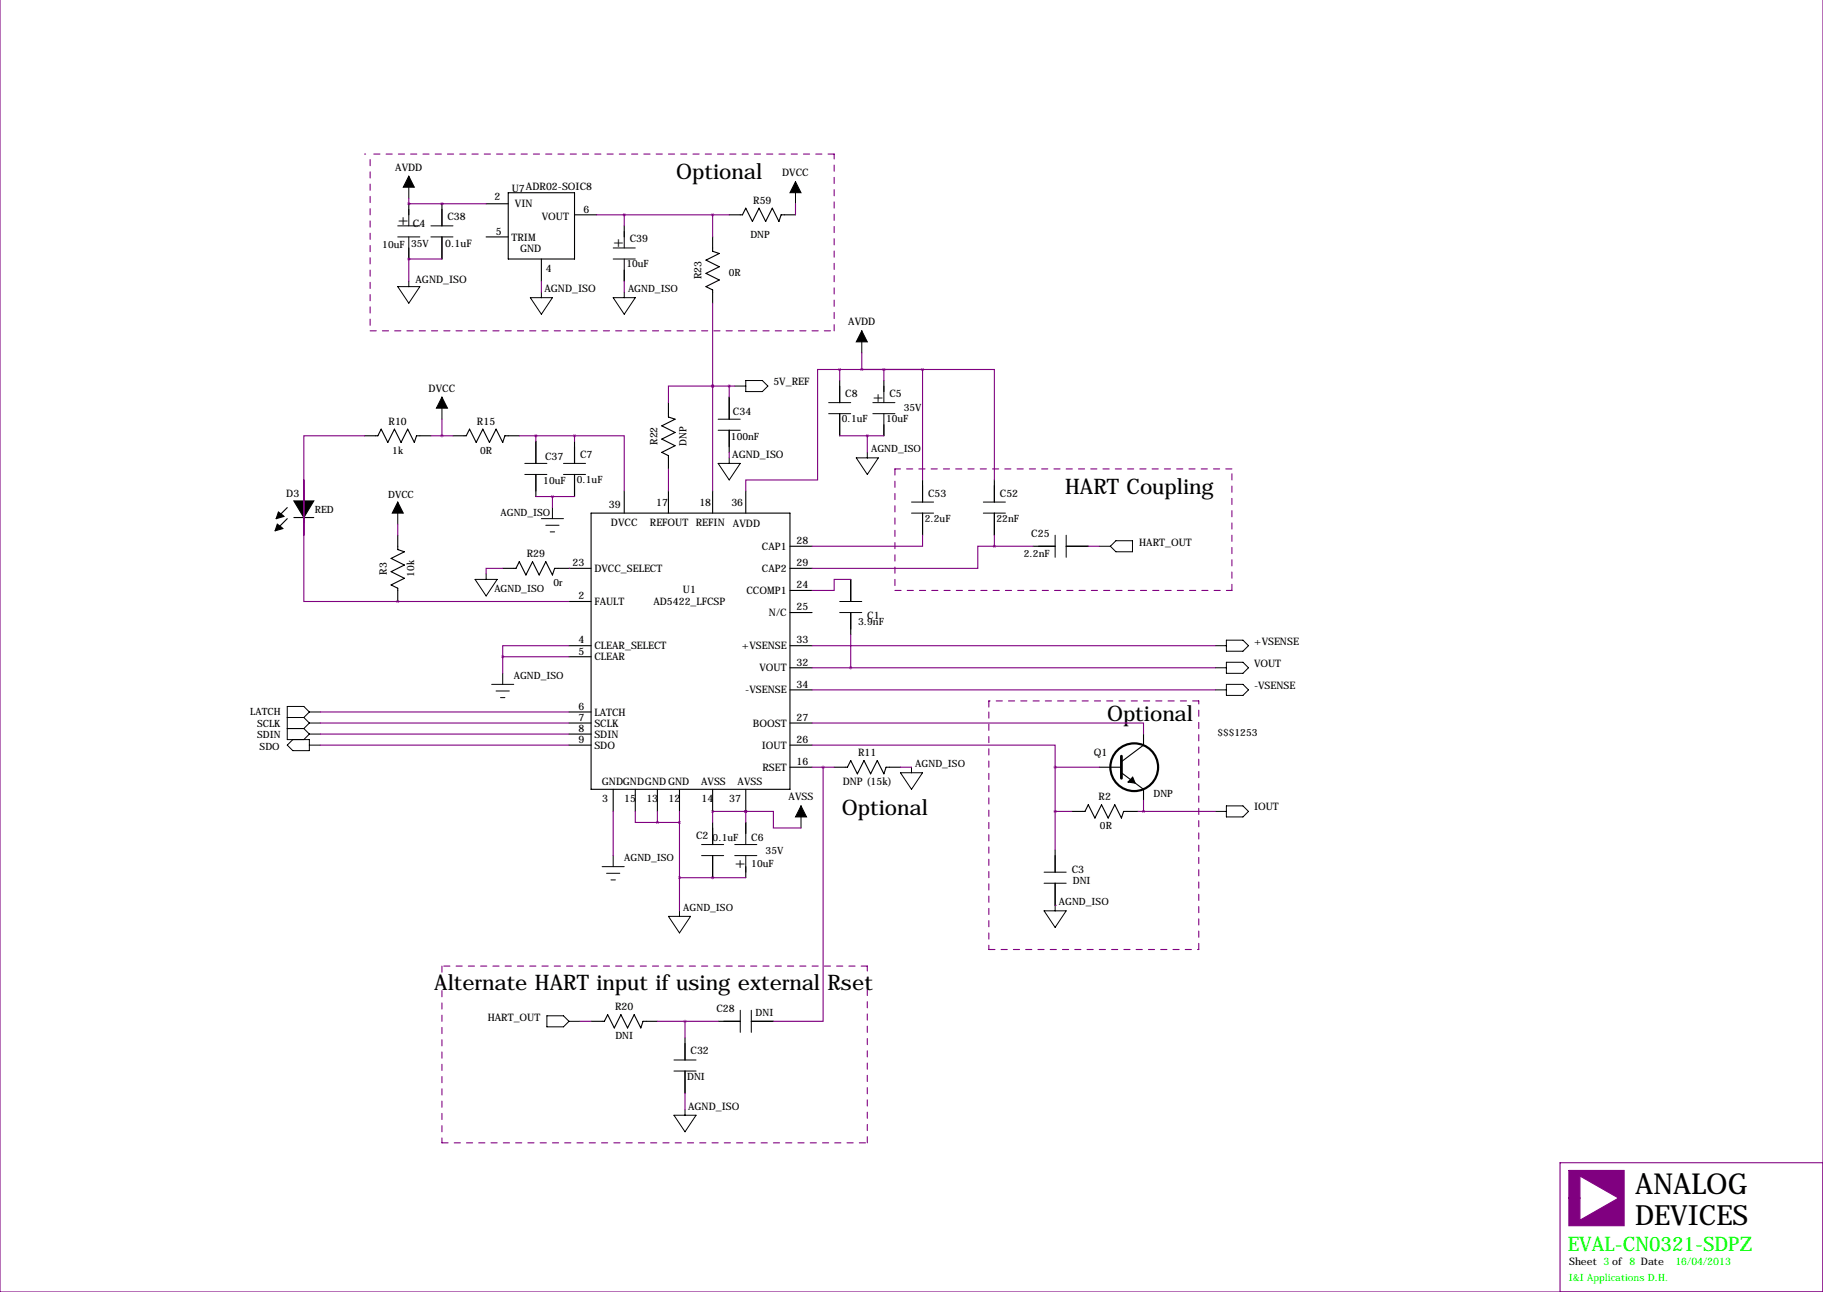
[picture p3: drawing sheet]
<svg xmlns="http://www.w3.org/2000/svg" width="419mm" height="297mm" viewBox="0 0 419 297" stroke-linecap="round" stroke-linejoin="round" font-family="sans-serif">
<g fill="none" stroke="#800080" stroke-width=".25" stroke-dasharray="1.4 1.4">
<path d="M85.1 36.7v39.4M191.8 35.4h-106.7M85.1 76.1h106.7M191.8 76.1v-40.7M205.7 107.8v27.9M283.2 107.8h-77.5M205.7 135.7h77.5M283.2 135.7v-27.9M227.3 163.7v54.6M227.3 161.1v2.6M275.6 161.1h-48.3M227.3 218.3h48.3"/>
<path d="M275.6 218.3v-57.2M101.6 222.1v40.6M199.4 222.1h-97.8M101.6 262.7h97.8M199.4 262.7v-40.6"/>
</g>
<g fill="none" stroke="#800080" stroke-width=".25">
<path d="M419.1 -.1v297.1h-419.1v-297.1M83.8 35.4h.1M94 59.5h.1M94 46.8h.1M94 45.6v1.2M94 59.5v5.1M94 46.8h17.8M94 59.5h7.6M101.6 46.8h.1M137.2 49.4h30.4M143.5 49.4v2.5M163.8 49.4v5.1"/>
<path d="M182.9 46.8v2.6M124.5 64.6v2.6M143.5 64.6v2.6M163.8 69.7v43.2M101.6 96.4v3.8M163.8 88.8h-10.1v3.8M163.8 88.8h.1M163.8 88.8h5.1M167.6 88.8v2.5M193 84.9h-5v25.4h-16.6v2.6M193 84.9v2.6M193 84.9h19.1v25.4"/>
<path d="M198.1 81.1v3.8h30.5v25.4M203.2 84.9v2.6M69.8 110.3v28h21.6M83.8 100.2h-14v22.8M99.1 100.2h5M119.4 100.2h12.7M123.2 114.2h8.9M123.2 100.2v1.3M127 114.2v2.5M132.1 100.2h11.4v12.7M132.1 100.2v1.3M153.7 107.8v5.1"/>
<path d="M167.6 104v1.3M193 100.2h10.2M199.4 100.2v3.8M91.4 138.3h.1M91.4 120.5v2.5M91.4 138.3h39.4M115.6 130.7h-3.8v1.2M130.8 130.7h.1M195.6 133.2h-3.8v2.5h-5.1M212.1 123v2.6h-25.4M228.6 125.6h-3.8v5.1h-38.1M228.6 125.6h8.9"/>
<path d="M228.6 123v2.6M250.2 125.6h2.5M115.6 151h15.2M115.6 151v3.8M130.8 148.4h-15.2v2.6M186.7 153.5h92.7M186.7 148.4h92.7M186.7 158.6h92.7M195.6 145.9v7.6M73.7 163.7h57.1M73.7 166.2h57.1M73.7 168.8h57.1"/>
<path d="M73.7 171.3h57.1M186.7 166.2h76.2v2.6M186.7 171.3h55.9v5.1M186.7 176.4h5.1M189.2 176.4v58.4h-11.4M207 176.4h2.5M242.6 176.4v19M242.6 176.4h10.1M141 186.5v10.2M146 186.5v2.6h5.1M151.1 186.5v2.6M151.1 189.1h5.1"/>
<path d="M156.2 186.5v22.9M163.8 186.5h.1M163.8 186.5h7.6M163.8 186.5v2.6M171.4 186.5h.1M171.4 186.5h6.4v3.9h6.3M171.4 186.5v2.6M242.6 186.5h3.8M261.6 186.5h17.8M262.9 184v2.5M156.2 201.8h15.2M163.8 201.8h.1"/>
<path d="M242.6 208.1h.1M133.3 234.8h2.6M151.1 234.8h14M157.5 234.8v3.8M157.5 251.3v3.8M419.1 267.3h-60.5v29.7"/>
</g>
<path d="M360.7 269.1h12.7v12.7h-12.7v-6.4h2.5v5.1l8.9-5.1-8.9-5v5h-2.5z" fill="#800080" stroke="#800080" stroke-width=".25"/>
<g fill="none" stroke="#000" stroke-width=".25">
<path d="M94 46.8v2.6M94 57v2.5M101.6 46.8v5.1M101.6 54.5v5M111.8 46.8h5M111.8 54.5h5M116.8 44.3h15.3v15.2h-15.3zM124.5 59.5v5.1M132.1 49.4h5.1M143.5 51.9v2.6M163.8 54.5v3.3l1.6 .5-3.1 1.5 3.1 1.5-3.1 1.6 3.1 1.5-3.1 1.5 1.5 .8v3M167.6 49.4h3.1l.7-1.5 1.6 3 1.5-3 1.5 3 1.5-3 1.6 3 .5-1.5h3.3"/>
<path d="M143.5 62.1v2.5M153.7 92.6v3.3l1.5 .5-3.1 1.5 3.1 1.5-3.1 1.6 3.1 1.5-3.1 1.5 1.6 .8v3M167.6 91.3v5.1M167.6 98.9v5.1M193 87.5v5.1M193 95.1v5.1M203.2 87.5v2.5M203.2 97.6v2.6M66 116.7l-2.5 2.5M66 119.2l-2.5 2.6M67.6 119h4.5M69.8 110.3v12.7"/>
<path d="M83.8 100.2h3.1l.7-1.5 1.6 3 1.5-3 1.5 3 1.5-3 1.5 3 .6-1.5h3.3M104.1 100.2h3.1l.7-1.5 1.6 3 1.5-3 1.5 3 1.5-3 1.6 3 .5-1.5h3.3M123.2 101.5v5M123.2 109.1v5.1M132.1 101.5v5M132.1 109.1v5.1M135.9 118h45.7v63.5h-45.7zM143.5 112.9v5.1M153.7 112.9v5.1M163.8 112.9v5.1M171.4 112.9v5.1M212.1 110.3v5.1"/>
<path d="M212.1 118v5M228.6 110.3v5.1M228.6 118v5M91.4 123v3.4l1.6 .5-3.1 1.5 3.1 1.5-3.1 1.5 3.1 1.6-3.1 1.5 1.5 .7v3.1M115.6 130.7h3l.8-1.6 1.5 3.1 1.5-3.1 1.6 3.1 1.5-3.1 1.5 3.1 .5-1.5h8.4M130.8 138.3h5.1M181.6 130.7h5.1M181.6 135.7h5.1M181.6 125.6h5.1M195.6 133.2v5.1M237.5 125.6h5.1M245.1 125.6h5.1"/>
<path d="M130.8 148.4h5.1M130.8 151h5.1M181.6 148.4h5.1M181.6 140.8h5.1M181.6 153.5h5.1M181.6 158.6h5.1M195.6 140.8v5.1M130.8 163.7h5.1M130.8 166.2h5.1M130.8 168.8h5.1M130.8 171.3h5.1M181.6 166.2h5.1"/>
<path d="M181.6 171.3h5.1M181.6 176.4h5.1M191.8 176.4h3l.8-1.5 1.5 3 1.5-3 1.6 3 1.5-3 1.5 3 .5-1.5h3.3M252.7 176.4h5.1M257.8 177.7l5.1 3.8v2.5M262.9 168.8v2.5l-5.1 3.8M141 181.5v5M146 181.5v5M151.1 181.5v5M156.2 181.5v5M163.8 181.5v5M163.8 189.1v5.1"/>
<path d="M163.8 196.7v5.1M171.4 181.5v5M171.4 189.1v2.5M171.4 199.2v2.6M242.6 195.4v5.1M246.4 186.5h3l.8-1.5 1.5 3.1 1.5-3.1 1.6 3.1 1.5-3.1 1.5 3.1 .5-1.6h3.3M242.6 203.1v5M135.9 234.8h3l.8-1.5 1.5 3 1.5-3 1.6 3 1.5-3 1.5 3 .5-1.5h3.3M157.5 238.6v5.1M165.1 234.8h5.1M172.7 234.8h5.1M157.5 246.2v5.1"/>
</g>
<circle cx="260.8" cy="176.4" r="5.5" fill="none" stroke="#000" stroke-width=".51"/>
<path d="M257.8 173.8v5.1" fill="none" stroke="#000" stroke-width=".63"/>
<path d="M64 117.7l1.3 1-1.8 .5zM69.8 115.2h2.3l-2.3 3.8zM67.6 115.2h2.2v3.8zM63.8 120.5l1.2 1-1.8 .5zM260.4 178.7l.6 1.3-1.7-.2z" fill="#000" stroke="#000" stroke-width=".25"/>
<g fill="none" stroke="#000" stroke-width=".23">
<path d="M91.4 51.9h5.1M91.4 54.5h5.1M94 40.5v5.1M94 48.1v3.8M94 54.5v5M99.1 51.9h5M99.1 54.5h5M141 57h5M141 59.5h5M143.5 53.2v3.8M143.5 59.5v5.1M182.9 41.8v5"/>
<path d="M91.4 65.9h5.1l-2.5 3.8zM94 64.6v1.3M121.9 68.4h5.1l-2.5 3.8zM124.5 67.2v1.2M141 68.4h5l-2.5 3.8zM143.5 67.2v1.2M198.1 76.1v5M101.6 91.3v5.1M165.1 98.9h5.1M165.1 96.4h5.1M168.9 88.8h2.5M171.4 87.5h3.9l1.2 1.3-1.2 1.2h-3.9z"/>
<path d="M190.5 92.6h5.1M190.5 95.1h5.1M200.7 92.6h5M200.7 95.1h5M203.2 88.8v3.8M203.2 95.1v5.1M91.4 115.4v5.1M120.6 106.5h5.1M120.6 109.1h5.1M124.5 119.2h5M127 116.7v2.5M129.5 106.5h5.1"/>
<path d="M129.5 109.1h5.1M165.1 106.5h5.1l-2.6 3.8zM167.6 105.3v1.2M196.8 105.3h5.1l-2.5 3.8zM199.4 104v1.3M209.5 115.4h5.1M209.5 118h5.1M226.1 115.4h5M226.1 118h5M109.2 133.2h5.1l-2.5 3.8zM111.8 131.9v1.3M125.5 120.8h3"/>
<path d="M126.5 122.3h1M193 138.3h5.1M242.6 123v5.1M245.1 123v5.1M252.7 125.6h2.6M255.3 125.6l1.2-1.3h3.8v2.6h-3.8zM113 157.3h5.1M114 158.9h3.1M115.6 154.8v2.5M193 140.8h5.1M279.4 153.5h2.5M279.4 148.4h2.5"/>
<path d="M279.4 158.6h2.5M281.9 157.3h3.9l1.2 1.3-1.2 1.3h-3.9zM281.9 147.2h3.9l1.2 1.2-1.2 1.3h-3.9zM281.9 152.3h3.9l1.2 1.2-1.2 1.3h-3.9zM66 165h3.8M66 167.5h3.8M69.8 165l1.3 1.2M69.8 167.5l1.3 1.3M71.1 163.7h2.6M71.1 163.7l-1.3 1.3M71.1 163.7l-1.3-1.3h-3.8v7.6h5.1v2.6h-3.8l-1.3-1.3 1.3-1.3M71.1 166.2h2.6"/>
<path d="M71.1 166.2l-1.3 1.3M71.1 168.8h2.6M71.1 168.8l-1.3 1.2M71.1 171.3h2.6M115.1 160.4h1M207 177.7h5.1l-2.6 3.8zM209.5 176.4v1.3M138.4 199.2h5.1M141 196.7v2.5M161.3 194.2h5.1M161.3 196.7h5.1M168.9 194.2h5.1"/>
<path d="M168.9 196.7h5.1M171.4 189.1v5.1M171.4 196.7v3.8M184.1 185.3v5.1M279.4 186.5h2.5M281.9 185.3h3.9l1.2 1.2-1.2 1.3h-3.9zM139.4 200.8h3.1M140.5 202.3h1M153.7 210.7h5l-2.5 3.8zM156.2 209.4v1.3M240 200.5h5.1M240 203.1h5.1"/>
<path d="M240 209.4h5.1l-2.5 3.8zM242.6 208.1v1.3M125.7 233.5h3.8l1.3 1.3-1.3 1.3h-3.8zM130.8 234.8h2.5M170.2 232.3v5M172.7 232.3v5M154.9 243.7h5.1M154.9 246.2h5.1M154.9 256.4h5.1l-2.5 3.8zM157.5 255.1v1.3"/>
</g>
<path d="M94 40.5l1.2 2.5h-2.5zM182.9 41.8l1.2 2.5h-2.5zM198.1 76.1l1.3 2.5h-2.6zM101.6 91.3l1.3 2.5h-2.6zM91.4 115.4l1.3 2.6h-2.5zM184.1 185.3l1.3 2.5h-2.5z" fill="#000" stroke="#000" stroke-width=".23"/>
<path d="M242.5 186.5a.05 .05 0 0 0 .1 0 .05 .05 0 0 0-.1 0zM163.8 186.5a.05 .05 0 0 0 .1 0 .05 .05 0 0 0-.1 0zM91.4 138.3a.05 .05 0 0 0 .1 0 .05 .05 0 0 0-.1 0zM171.4 186.5a.05 .05 0 0 0 .1 0 .05 .05 0 0 0-.1 0zM193 84.9a.05 .05 0 0 0 .1 0 .05 .05 0 0 0-.1 0zM151.1 189.1a.05 .05 0 0 0 .1 0 .05 .05 0 0 0-.1 0zM242.5 176.4a.05 .05 0 0 0 .1 0 .05 .05 0 0 0-.1 0zM115.5 151a.05 .05 0 0 0 .1 0 .05 .05 0 0 0-.1 0zM163.8 88.8a.05 .05 0 0 0 .1 0 .05 .05 0 0 0-.1 0zM163.8 88.8a.05 .05 0 0 0 .1 0 .05 .05 0 0 0-.1 0zM189.2 176.4a.05 .05 0 0 0 .1 0 .05 .05 0 0 0-.1 0zM167.6 88.8a.05 .05 0 0 0 .1 0 .05 .05 0 0 0-.1 0zM171.4 186.5a.05 .05 0 0 0 .1 0 .05 .05 0 0 0-.1 0zM163.8 201.8a.05 .05 0 0 0 .1 0 .05 .05 0 0 0-.1 0zM163.8 49.4a.05 .05 0 0 0 .1 0 .05 .05 0 0 0-.1 0z" fill="#800080" stroke="#800080" stroke-width=".63"/>
<text font-size="6.6" x="375.9" y="274.4">ANALOG</text>
<text font-size="6.4" x="375.9" y="281.5">DEVICES</text>
<g font-size="4.9">
<text x="155.4" y="41.3">Optional</text>
<text x="244.9" y="113.7">HART Coupling</text>
<text x="254.5" y="165.7">Optional</text>
<text x="193.5" y="187.3">Optional</text>
<text x="99.8" y="227.7">Alternate HART input if using external Rset</text>
</g>
<text font-size="4.6" fill="#0f0" x="360.4" y="287.6">EVAL-CN0321-SDPZ</text>
<g font-size="3.6">
<text x="91.4" y="51.7">+</text>
<text x="141" y="56.8">+</text>
<text x="200.7" y="92.3">+</text>
<text x="168.9" y="199.5">+</text>
</g>
<g font-size="2.4">
<text x="90.9" y="39.2">AVDD</text>
<text x="179.8" y="40.5">DVCC</text>
<text x="113.7" y="46.1">2</text>
<text x="117.6" y="44.1">U7ADR02-SOIC8</text>
<text x="118.4" y="47.7">VIN</text>
<text x="173.2" y="46.8">R59</text>
<text x="94.9" y="52.2">C4</text>
<text x="102.9" y="50.7">C38</text>
<text x="114" y="54">5</text>
<text x="124.6" y="50.5">VOUT</text>
<text x="134.1" y="48.9">6</text>
<text x="102.3" y="56.9">0.1uF</text>
<text x="117.6" y="55.3">TRIM</text>
<text x="119.6" y="57.8">GND</text>
<text x="144.8" y="55.7">C39</text>
<text x="95.5" y="65">AGND_ISO</text>
<text x="125.5" y="62.5">4</text>
<text x="161.3" y="64.2" transform="rotate(-90 161.3 64.2)">R23</text>
<text x="125.2" y="67.2">AGND_ISO</text>
<text x="195" y="74.8">AVDD</text>
<text x="177.8" y="88.5">5V_REF</text>
<text x="98.5" y="90">DVCC</text>
<text x="168.5" y="95.5">C34</text>
<text x="194.3" y="91.3">C8</text>
<text x="204.5" y="91.3">C5</text>
<text x="89.3" y="97.6">R10</text>
<text x="109.7" y="97.6">R15</text>
<text x="125.3" y="105.7">C37</text>
<text x="133.3" y="105.3">C7</text>
<text x="151.1" y="102.3" transform="rotate(-90 151.1 102.3)">R22</text>
<text x="168.3" y="105.3">AGND_ISO</text>
<text x="65.8" y="114.2">D3</text>
<text x="140" y="116.7">39</text>
<text x="150.9" y="116.4">17</text>
<text x="160.8" y="116.4">18</text>
<text x="168.1" y="116.4">36</text>
<text x="213.4" y="114.2">C53</text>
<text x="229.9" y="114.2">C52</text>
<text x="140.4" y="120.8">DVCC</text>
<text x="149.4" y="120.8">REFOUT</text>
<text x="160" y="120.8">REFIN</text>
<text x="168.5" y="121.1">AVDD</text>
<text x="183.1" y="125.1">28</text>
<text x="237.1" y="123.4">C25</text>
<text x="261.9" y="125.6">HART_OUT</text>
<text x="121.1" y="128.1">R29</text>
<text x="131.6" y="130.2">23</text>
<text x="136.7" y="131.5">DVCC_SELECT</text>
<text x="175.1" y="126.4">CAP1</text>
<text x="175.1" y="131.5">CAP2</text>
<text x="183.1" y="130.2">29</text>
<text x="88.9" y="132.1" transform="rotate(-90 88.9 132.1)">R3</text>
<text x="133" y="137.8">2</text>
<text x="157" y="136.3">U1</text>
<text x="171.6" y="136.6">CCOMP1</text>
<text x="183.1" y="135.2">24</text>
<text x="136.7" y="139.1">FAULT</text>
<text x="150.2" y="139.2">AD5422_LFCSP</text>
<text x="176.8" y="141.7">N/C</text>
<text x="183.1" y="140.3">25</text>
<text x="199.4" y="142.2">C1</text>
<text x="133" y="147.9">4</text>
<text x="136.7" y="149.3">CLEAR_SELECT</text>
<text x="170.5" y="149.3">+VSENSE</text>
<text x="183.1" y="147.9">33</text>
<text x="288.3" y="148.2">+VSENSE</text>
<text x="133" y="150.5">5</text>
<text x="136.7" y="151.8">CLEAR</text>
<text x="174.6" y="154.4">VOUT</text>
<text x="183.1" y="153">32</text>
<text x="288.3" y="153.3">VOUT</text>
<text x="171.3" y="159.4">-VSENSE</text>
<text x="183.1" y="158.1">34</text>
<text x="288.3" y="158.4">-VSENSE</text>
<text x="133" y="163.2">6</text>
<text x="133" y="165.7">7</text>
<text x="136.7" y="164.5">LATCH</text>
<text x="136.7" y="167.1">SCLK</text>
<text x="173.1" y="167.1">BOOST</text>
<text x="183.1" y="165.7">27</text>
<text x="133" y="168.3">8</text>
<text x="133" y="170.8">9</text>
<text x="136.7" y="169.6">SDIN</text>
<text x="136.7" y="172.1">SDO</text>
<text x="175.1" y="172.1">IOUT</text>
<text x="183.1" y="170.8">26</text>
<text x="197.3" y="173.8">R11</text>
<text x="251.5" y="173.8">Q1</text>
<text x="175.3" y="177.2">RSET</text>
<text x="183.1" y="175.9">16</text>
<text x="138.4" y="180.5">GNDGNDGND GND</text>
<text x="138.4" y="184.4">3</text>
<text x="143.5" y="184.4">15</text>
<text x="148.6" y="184.4">13</text>
<text x="153.7" y="184.4">12</text>
<text x="161.2" y="180.5">AVSS</text>
<text x="161.3" y="184.4">14</text>
<text x="167.6" y="184.4">37</text>
<text x="169.6" y="180.5">AVSS</text>
<text x="181.3" y="184">AVSS</text>
<text x="193.8" y="180.6">DNP (15k)</text>
<text x="252.6" y="184">R2</text>
<text x="288.3" y="186.3">IOUT</text>
<text x="160" y="192.9">C2</text>
<text x="172.7" y="193.3">C6</text>
<text x="246.4" y="200.8">C3</text>
<text x="141.4" y="232.3">R20</text>
<text x="164.7" y="232.7">C28</text>
<text x="112.1" y="234.8">HART_OUT</text>
<text x="158.7" y="242.4">C32</text>
<text x="158.2" y="255.1">AGND_ISO</text>
<text x="360.7" y="290.9">Sheet 3 of</text>
</g>
<g font-size="2.4" fill="#0f0">
<text x="374.6" y="290.9">8 Date</text>
<text x="385.2" y="290.9">16/04/2013</text>
</g>
<g font-size="2.3">
<text x="87.9" y="57.1">10uF</text>
<text x="94.5" y="56.8">35V</text>
<text x="172.5" y="54.8">DNP</text>
<text x="144" y="61.4">10uF</text>
<text x="167.5" y="63.4">0R</text>
<text x="144.4" y="67.2">AGND_ISO</text>
<text x="207.8" y="94.4">35V</text>
<text x="168" y="101.2">100nF</text>
<text x="193.5" y="97">0.1uF</text>
<text x="203.7" y="97">10uF</text>
<text x="90.2" y="104.3">1k</text>
<text x="110.4" y="104.3">0R</text>
<text x="157.8" y="102.4" transform="rotate(-90 157.8 102.4)">DNP</text>
<text x="200.3" y="104">AGND_ISO</text>
<text x="124.9" y="111.4">10uF</text>
<text x="132.6" y="110.9">0.1uF</text>
<text x="72.4" y="118">RED</text>
<text x="89.2" y="114.5">DVCC</text>
<text x="115.1" y="118.5">AGND_ISO</text>
<text x="212.6" y="120.1">2.2uF</text>
<text x="229.1" y="120.1">22nF</text>
<text x="235.4" y="128.1">2.2nF</text>
<text x="95.2" y="132.6" transform="rotate(-90 95.2 132.6)">10k</text>
<text x="113.6" y="136">AGND_ISO</text>
<text x="127.2" y="134.8">0r</text>
<text x="197.3" y="143.7">3.9nF</text>
<text x="118.1" y="156.1">AGND_ISO</text>
<text x="57.5" y="164.5">LATCH</text>
<text x="59.1" y="167">SCLK</text>
<text x="59.1" y="169.6">SDIN</text>
<text x="59.7" y="172.3">SDO</text>
<text x="279.9" y="169.3">$$$1253</text>
<text x="210.4" y="176.4">AGND_ISO</text>
<text x="265.2" y="183.2">DNP</text>
<text x="252.9" y="190.7">0R</text>
<text x="143.5" y="198">AGND_ISO</text>
<text x="163.8" y="193.2">0.1uF</text>
<text x="176" y="196.5">35V</text>
<text x="172.7" y="199.2">10uF</text>
<text x="246.6" y="203.1">DNI</text>
<text x="157.1" y="209.4">AGND_ISO</text>
<text x="243.4" y="208.1">AGND_ISO</text>
<text x="173.7" y="233.5">DNI</text>
<text x="141.5" y="239">DNI</text>
<text x="158" y="248.4">DNI</text>
</g>
<text font-size="2.3" fill="#0f0" x="360.7" y="294.5">I&amp;I Applications D.H.</text>
</svg>
